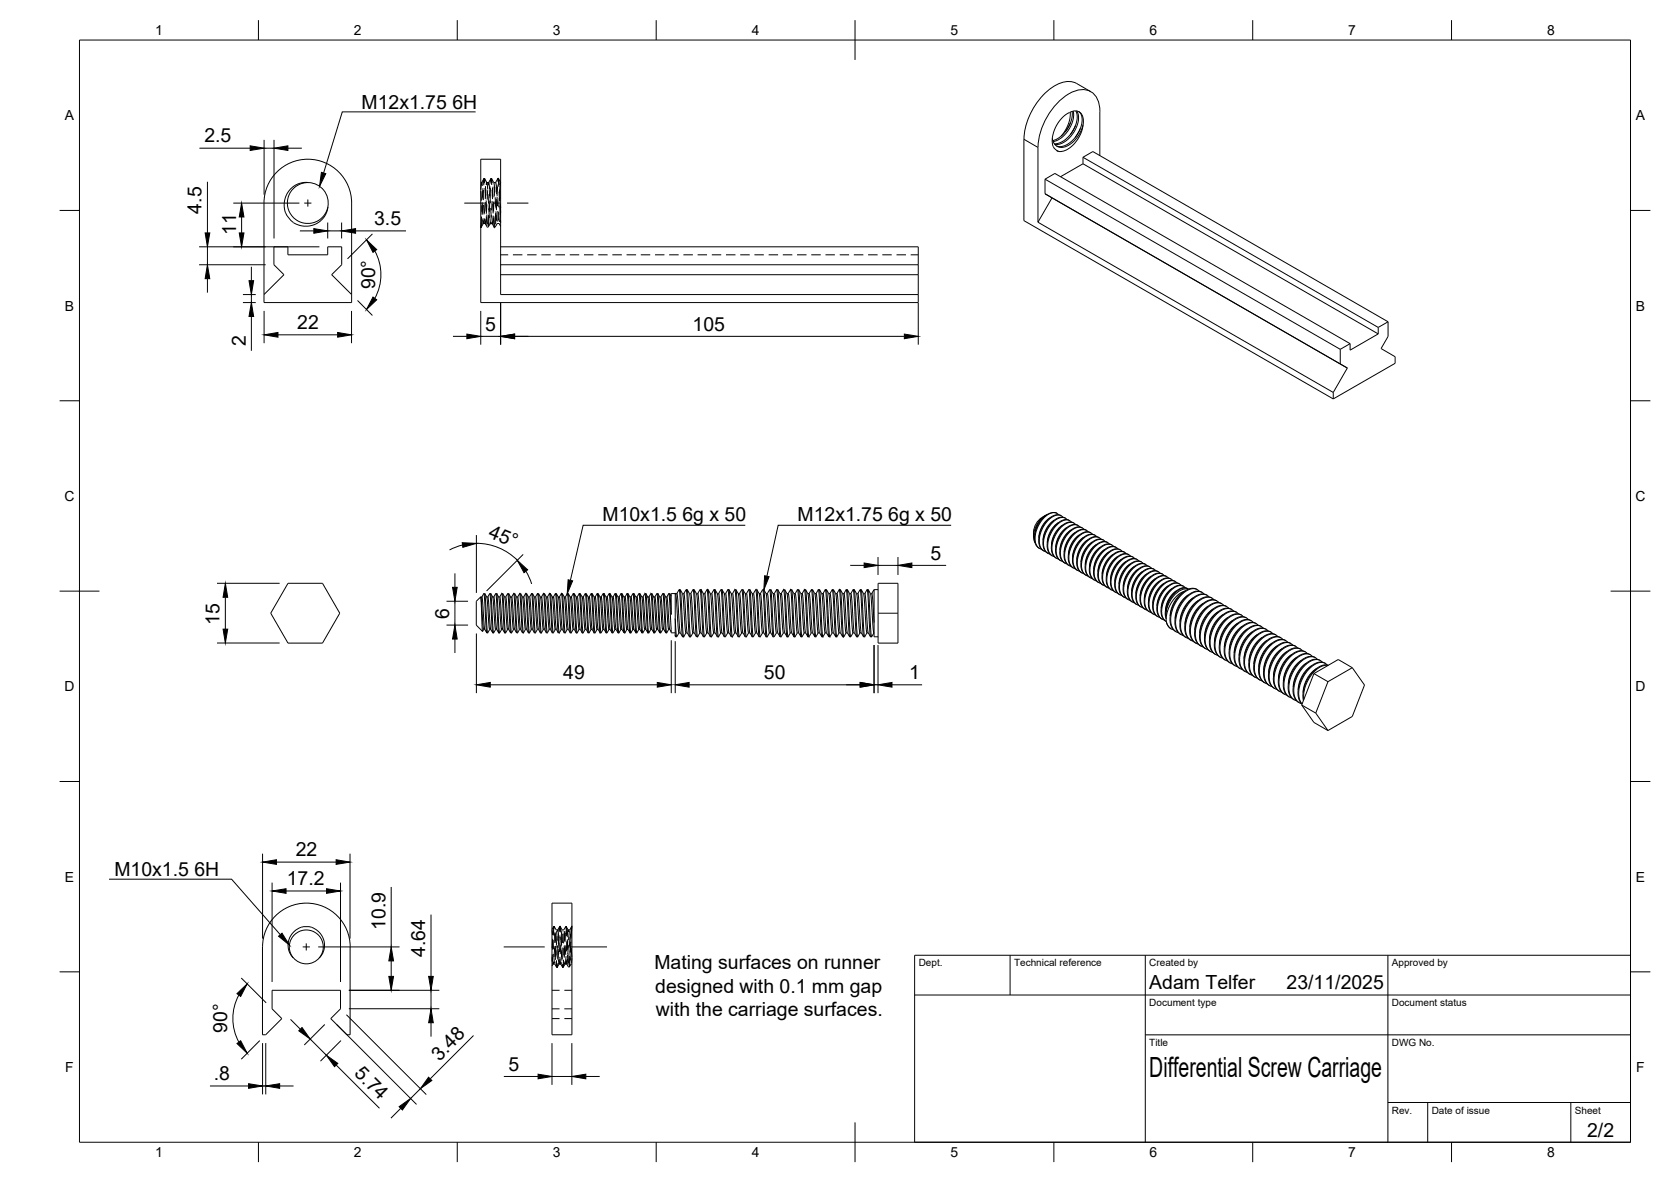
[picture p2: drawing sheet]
<svg xmlns="http://www.w3.org/2000/svg" width="420mm" height="297mm" viewBox="0 0 420 297" stroke-linecap="round" stroke-linejoin="round" font-family="sans-serif">
<!-- layer: Visible -->
<g fill="none" stroke="#000" stroke-width=".25">
<path d="M264.6 34.8l.4 1.3 .8 .7 1.2 .2 1.3-.3 1.3-.9 1.2-1.2 1.1-1.8 .4-1.5-.2 1.2-.6 1.6-1.8 2.4-1.2 1-1.1 .5-1.1 .1-.6-.2M264.8 36.8l.8 .9 .6 .3M269.1 28.2l-.1 1.5-.4 1.4-.9 2-.9 1.1M269.2 30.9l-1.3 2.2M269.6 28l-.1 1.8-1 2.5-1.8 2-1.1 .7-.9 .3M269.9 27.9l-.1 2.1-.6 1.7-.7 1.3-1.7 1.7-1 .6-1 .3M270.4 31.6l-1.3 2.2M270.5 27.9l.3 .9v1.4l-.3 1.2-.9 1.8-.8 1-1.5 1.3-.9 .4-1.3 .2M270.7 27.9l.4 1 .1 1.3-.4 1.4-.8 1.6-.9 1.2-1.2 1.1-1.3 .7-1.4 .1M271.3 28.1l.7 1 .1 1.5-.6 1.9-.8 1.6-1.2 1.4-1.2 .8-1.4 .5-1.3-.1M271.6 32.3l-1.3 2.2M272.3 39.5l74.2 42.8"/>
<path d="M272.3 39.5v1.7M272.3 39.5l2.5-1.4 74.2 42.8M272.4 31.3a2.54 2.54 0 0 0-2-3.4l-.9 .1-1.7 .9-1.2 1.2-.8 1.1-.7 1.5-.5 1.6v1.2l.2 1.3M274.3 23l-3.6-2a6.2 6.2 0 0 0-6.7 1.3 17.4 17.4 0 0 0-6.5 12.7v20.4l77.7 44.9M276.5 28.1v11M276.6 28.1a5.2 5.2 0 0 0-3.1-5.4 8.1 8.1 0 0 0-7.5 3.1 17.3 17.3 0 0 0-5 11.2v18.8M66.4 51a11 11 0 0 1 11-11 11 11 0 0 1 11 11M66.4 51v25h22v-25M71.8 53.4l.8 1.4 1.2 1.1M77.6 45.9a5.1 5.1 0 0 1 4.8 6M77.6 45.9h-1.5l-1.2 .3-1.4 .9-.6 .5a5.8 5.8 0 0 0-1.1 5.9M77.6 45.9l-1.7 .2-1.3 .6-1.1 1-.6 .9-.6 1.6v1.4l.4 1.5 .6 1.1 1 .9 1.2 .7 1.5 .3 1.7-.1 1.2-.5 1.4-1.1 .8-1.3 .3-1.1"/>
<path d="M82.4 52l-.2 1.3-.5 1-1.2 1.3-1.1 .7-1.5 .5h-1.4l-1.3-.2-1.4-.6M261 55.8l74.2 42.8M262.8 45l2.4-1.4 74.3 42.8M262.8 45l74.2 42.8M262.8 45v3.7M262.8 48.7l76 43.8M262.8 48.7l1.7 1-3.5 6.1M272.3 41.2l74.2 42.7M272.3 41.2l-5.6 3.2M66.4 74l5-5-2.5-2.5v-4.5h3.5v2h10v-2h3.5v4.5l-2.5 2.5 5 5M125.9 62h105v14h-110v-36h5v34h105M125.9 66.5h105"/>
<path d="M125.9 69h105M335.2 98.6v1.7M337 87.8v3.7l1.8 1M338.8 92.5l-3.6 6.1M339.5 86.4l-2.5 1.4M346.5 82.3v1.6M346.5 83.9l-7 4.1v-1.6M349 80.9l-2.5 1.4M349 80.9v3.6l-1.7 3.1 3.5 2v1.7l-15.6 9M262.7 129.6a5 5 0 0 0-2.8 5.2M263 129.5l-1.2 1-.9 1.3-.5 1.3-.2 1.4M263 129.5l-1.5 1.2-1.2 1.9-.4 2v1l.4 .8"/>
<path d="M263.3 129.3l-.6 .4-1.1 1.3-.9 1.6-.5 1.4-.1 1.6 .2 .9 .4 .8 .7 .6M264 130.1l-1.2 1-.8 1.1-.6 1.5-.2 1.4M265 130.8l-.9 .7-.9 1.2-.7 1.6-.2 1.4M265.8 129l.4 .4M265.8 129l-1.2-.2-1.1 .5-1.5 1.4-1.2 2-.5 1.8v1.8l.7 1.2 .9 .6M265.8 129a2.78 2.78 0 0 0-2.9 .6M266.1 131.4l-1 .7-1 1.4-.6 1.5-.2 1.4M266.9 129.6l-1.3-.2-1.3 .5-1.4 1.3-1.1 1.8-.5 1.6-.1 1.8 .4 1.3 .9 .8M267.2 132l-1 .7-1.1 1.5-.5 1.5-.2 1.3M267.3 130l-.7-.5-.5-.1-1.3 .4-1.4 1.1-1.3 1.9-.6 1.8-.2 1.9 .6 1.5 1.1 .7M267.8 130.2l-1.2-.2-1.5 .7-1.2 1.2-.9 1.5-.7 1.9-.1 1.5 .4 1.4 .9 .9M267.8 130.1l.1 .1"/>
<path d="M268.2 132.6l-1.2 1.1-.9 1.2-.5 1.4-.1 1.3M268.3 130.6l-.4-.4-.7-.2-1.4 .5-1.5 1.2-1.1 1.6-.7 2-.1 1.8 .5 1.4 1.1 .8M269 130.9l-1.1-.3-1.3 .4-1.4 1.3-1.1 1.6-.6 1.6-.2 1.9 .4 1.5 .9 .8M269.3 133.2l-1.3 1.1-.8 1.2-.4 1.1-.3 1.6M269.4 131.2l-1-.6-1.6 .5-1.3 1.1-1.1 1.6-.8 2.1-.1 1.9 .6 1.5 1 .6M270 131.5l-1.1-.3-1.4 .5-1.3 1.2-1.1 1.8-.6 1.5-.1 2 .4 1.3 .9 .8M270.4 133.8l-1.3 1.1-.9 1.3-.4 1.1-.2 1.5M270.4 131.8l-1-.5-.9 .1-.8 .4-1.6 1.5-.9 1.6-.6 1.7-.1 1.8 .7 1.5 .9 .6M271.1 132.1l-.6-.3h-.7l-1.4 .7-1.2 1.1-1.1 1.7-.5 1.6-.2 1.9 .4 1.3 .9 .8M271.4 134.4l-1.1 1-.8 1.1-.6 1.5-.3 1.4M271.5 132.4l-1-.5-.9 .1-.7 .3-1.6 1.5-1.1 1.7-.6 1.9v1.6l.5 1.3 .5 .6 .6 .2M272.2 132.7l-1.2-.3-1.6 .7-1.3 1.3-1 1.6-.6 2v1.5l.4 1.2 .9 .8"/>
<path d="M272.5 135l-1.2 1-.8 1.1-.6 1.5-.2 1.4M272.6 133l-1.1-.5-.7 .1-.9 .4-1.6 1.4-.9 1.6-.6 1.6-.1 2.1 .5 1.3 1.1 .7M273.2 133.3l-1.2-.3-1.4 .6-1.3 1.2-1.1 1.8-.6 2v1.5l.3 1.2 .9 .8M273.5 135.6l-1 .9-1 1.3-.5 1.4-.2 1.4M273.6 133.7l-1-.6-.7 .1-.9 .4-1.5 1.3-1.1 1.7-.6 1.6-.1 2.1 .6 1.4 1 .6M274.3 133.9l-1.1-.3-1.4 .5-1.4 1.3-1.1 1.9-.7 2v1.4l.4 1.3 .9 .8M274.6 136.2l-1 .8-1 1.4-.6 1.6-.2 1.3M274.7 134.2l-1-.5-.8 .1-.8 .3-1.4 1.2-1.2 1.9-.7 2.3v1.6l.5 1.2 1.1 .6M275.4 134.5l-1.1-.3-1.4 .6-1.2 1-1.3 1.9-.6 1.7-.1 1.7 .4 1.5 .9 .8M275.7 136.8l-1 .8-1.1 1.5-.6 1.5-.1 1.2M275.8 134.9l-1-.6-1.3 .3-1.6 1.1-1.4 2.1-.6 2.1v1.8l.6 1.2 1 .7M276.4 135.1l-1.1-.3-1.2 .5-1.4 1.1-1.2 1.7-.7 2.1-.1 1.5 .4 1.4 .9 .9"/>
<path d="M276.7 137.5l-1.3 1.1-.8 1.2-.5 1.4-.2 1.3M276.8 135.5l-.9-.6-1.5 .3-1.4 1.2-1.3 1.9-.7 2-.1 1.7 .2 .9 .4 .7 1 .6M277.5 135.7l-1.2-.2-1.2 .4-1.5 1.3-1 1.6-.6 1.6-.2 1.9 .4 1.5 .9 .8M277.8 138.1l-1.3 1.1-.8 1.2-.4 1.1-.3 1.6M277.9 136.1l-.5-.4-.6-.2-1.4 .4-1.6 1.4-1.1 1.6-.7 2-.1 1.7 .6 1.4 1.1 .8M278.5 136.3l-1.1-.2-1.4 .5-1.3 1.2-1.1 1.8-.6 1.5-.1 2 .4 1.2 .9 .9M278.8 138.7l-1.1 1-1 1.4-.4 1.1-.2 1.5M278.9 136.7l-.5-.4-.6-.1-1.3 .3-1.5 1.2-1.2 1.7-.6 1.8-.2 2 .5 1.4 1.1 .8M279.6 137l-1.2-.3-1.3 .5-1.4 1.3-1.1 1.7-.5 1.6-.2 1.9 .4 1.3 .9 .8M279.9 139.3l-1.2 1-.7 1.1-.7 1.4-.2 1.5M280 137.3l-.6-.4-.5-.1-1.4 .3-1.6 1.4-1.2 1.9-.5 1.5-.1 2 .6 1.4 1 .7M280.6 137.6l-1.1-.3-1.5 .6-1.2 1.2-1.1 1.7-.6 1.7-.1 1.8 .4 1.3 .9 .8"/>
<path d="M281 139.9l-1.2 1-.8 1.1-.6 1.5-.2 1.4M281.1 137.9l-1.1-.5-1.5 .4-1.4 1.2-1.3 2-.5 1.5-.2 2 .6 1.4 1.1 .7M281.7 138.2l-1.1-.3-1.2 .4-1.4 1.2-1.2 1.7-.6 1.9-.2 1.5 .4 1.4 .8 .9M282.1 138.5l-1-.5-1.6 .4-1.4 1.2-1.3 2-.6 2.1v1.5l.6 1.3 1 .7M282.8 138.8l-1.2-.3-1.2 .5-1.1 .9-1.3 1.8-.8 2.1-.1 1.6 .3 1.2 1 1M283.2 139.1l-1-.5h-.7l-.9 .4-1.4 1.2-1.2 1.9-.6 1.6-.1 2.1 .5 1.4 1.1 .6M283.8 139.4l-.9-.3-1.5 .5-1.1 .9-1.3 1.8-.6 1.7-.2 2 .4 1.5 .9 .8M284.2 139.7l-.9-.5-.8 .1-1 .4-1.4 1.3-1.1 1.7-.6 1.8-.1 1.7 .6 1.6 1.1 .6M72.4 146.6h8.7l4.3 7.5-4.3 7.5h-8.7l-4.3-7.5zM120.9 150l.4 8.7M120.9 150l-1.1 1.1v6l1.5 1.6M120.9 150l.7 8.2"/>
<path d="M120.9 150h.3M121.2 150l.7 8.1M121.6 158.2h.3M121.6 158.2l-.3 .5M121.7 149.2l-.5 .8M121.7 149.2l.7 9.8M121.7 149.2h.1M121.7 149.2h.2M121.7 149.2l-.1 .1M121.9 149.2l.7 9.8M121.9 158.2l.5 .8M121.9 149.2l.5 1 .6 7.4 .1 .5 .3 .1"/>
<path d="M122.4 159h.2M122.7 150l.7 8.1M123.1 149.2l.8 9.8M123.1 149.2l-.5 .8h-.2M123.1 158.2l-.5 .8M123.1 149.2h.3M123.4 149.2l.7 9.8M123.4 158.2l.5 .8M123.4 149.2l.6 1.2 .5 7.2 .1 .6h.3M123.9 159h.2M124.2 150l.7 8.1M124.6 149.2l.8 9.8"/>
<path d="M124.6 149.2l-.5 .8h-.2M124.6 158.2l-.5 .8M124.7 149.2h.2l.1 .5 .6 9.3 .5-.8M124.9 149.2l.5 .9 .6 7.5 .1 .6h.3M124.9 158.2l.5 .8M125.4 159h.2M125.7 150l.7 8.2M126.1 149.2l.8 9.8M126.1 149.2l-.5 .8h-.2M126.2 149.2h.2l.1 .7 .6 9.1 .5-.8M126.4 149.2l.6 1.2 .6 7.8M126.4 158.2l.5 .8"/>
<path d="M126.9 150h.2l.6-.8 .6 9.2 .1 .6h.2M126.9 159h.2M127.2 150l.6 7.8 .6 1.2M127.6 158.2h.3M127.7 149.2h.2M127.9 149.2l.7 9.8 .5-.8M127.9 149.2l.5 .9 .1 .5 .6 7.6M128.4 150h.3M128.7 150l.5-.8 .7 9.8M128.7 150l.7 8.1M129.1 158.2h.3M129.2 149.2h.2"/>
<path d="M129.4 149.2l.7 9.8 .5-.8M129.4 149.2l.6 1.2 .6 7.8M129.4 158.2l.5 .8M129.9 150h.3l.5-.8 .7 9.8M129.9 159h.2M130.2 150l.7 8.1M130.6 158.2h.3M130.7 149.2h.2M130.9 149.2l.7 9.8M130.9 149.2l.5 .9 .1 .5 .6 7.6M130.9 158.2l.5 .8M131.4 150h.3l.5-.8 .7 9.8"/>
<path d="M131.4 159h.2M131.7 150l.7 8.1M132.1 158.2h.3M132.1 158.2l-.5 .8M132.2 149.2h.2M132.4 149.2l.7 9.8M132.4 149.2l.6 1.3 .6 7.7M132.4 158.2l.5 .8M132.9 159h.2M133.2 150l.7 8.2M133.6 158.2h.3M133.6 158.2l-.5 .8"/>
<path d="M133.6 149.2l.8 9.8M133.6 149.2h.3M133.6 149.2l-.4 .8h-.3M133.9 149.2l.7 9.8M133.9 158.2l.5 .8M133.9 149.2l.6 1.3 .6 7.7M134.4 159h.2M134.7 150l.7 8.1M135.1 149.2l.8 9.8M135.1 149.2l-.5 .8h-.2M135.1 158.2h.3M135.1 158.2l-.5 .8"/>
<path d="M135.1 149.2h.3M135.4 149.2l.7 9.8 .5-.8M135.4 158.2l.5 .8M135.4 149.2l.6 1 .5 7.2 .1 .8h.3M135.9 150h.3M135.9 159h.2M136.2 150l.7 8.1M136.6 149.2l.8 9.8M136.6 149.2l-.5 .8M136.7 149.2h.2M136.9 149.2l.6 1.3 .6 7.7M136.9 149.2l.7 9.8 .5-.8"/>
<path d="M136.9 158.2l.5 .8M137.4 150h.2l.6-.8 .7 9.8M137.4 159h.2M137.7 150l.7 8.1M138.1 158.2h.3M138.2 149.2h.2l.1 .5 .6 9.3 .5-.8M138.4 149.2l.6 1.2 .6 7.8M138.4 158.2l.5 .8M138.9 150h.2l.6-.8 .7 9.8M138.9 159h.2M139.2 150l.6 7.8 .6 1.2M139.6 158.2h.3"/>
<path d="M139.7 149.2h.2M139.9 149.2l.7 9.8 .5-.8M139.9 149.2l.5 .9 .1 .5 .6 7.6M140.4 150h.3M140.4 159h.2M140.7 150l.5-.8 .7 9.8M140.7 150l.7 8.1M141.1 158.2h.3M141.2 149.2h.2M141.4 149.2l.8 9.8M141.4 149.2l.6 1.2 .6 7.8M141.4 158.2l.5 .8"/>
<path d="M141.9 150h.3l.5-.8 .7 9.8M141.9 159h.2M142.2 150l.7 8.1M142.6 158.2h.3M142.6 158.2l-.4 .8M142.7 149.2h.2M142.9 149.2l.7 9.8M142.9 149.2l.6 1.3 .6 7.7M142.9 158.2l.5 .8M143.4 159h.2M143.7 150l.7 8.1M144.1 158.2h.3"/>
<path d="M144.1 158.2l-.5 .8M144.1 149.2l.8 9.8M144.1 149.2l-.4 .8h-.3M144.2 149.2h.2M144.4 149.2l.7 9.8M144.4 149.2l.6 1.3 .6 7.7M144.4 158.2l.5 .8M144.9 159h.2M145.2 150l.7 8.2M145.6 158.2h.3M145.6 158.2l-.5 .8M145.6 149.2l.8 9.8"/>
<path d="M145.6 149.2l-.4 .8h-.3M145.7 149.2h.2M145.9 149.2l.7 9.8 .5-.8M145.9 149.2l.6 1.3 .6 7.7M145.9 158.2l.5 .8M146.4 159h.2M146.7 150l.7 8.1M147.1 149.2l.8 9.8M147.1 149.2l-.4 .8h-.3M147.1 158.2h.3M147.2 149.2h.2M147.4 149.2l.7 9.8 .5-.8"/>
<path d="M147.4 158.2l.5 .8M147.4 149.2l.6 1.2 .6 7.8M147.9 150h.3M147.9 159h.2M148.1 150l.6-.8 .7 9.8M148.2 150l.7 8.1M148.6 158.2h.3M148.7 149.2h.2M148.9 149.2l.7 9.8 .5-.8M148.9 158.2l.5 .8M148.9 149.2l.6 1.2 .6 7.8M149.4 150h.2l.6-.8 .7 9.8"/>
<path d="M149.4 159h.2M149.7 150l.6 7.8 .6 1.2M150.1 158.2h.3M150.2 149.2h.2M150.4 149.2l.7 9.8 .5-.8M150.4 149.2l.6 1.2 .6 7.8M150.9 150h.3M150.9 159h.2M151.2 150l.5-.8 .7 9.8M151.2 150l.6 7.7 .6 1.3M151.6 158.2h.3M151.7 149.2h.2"/>
<path d="M151.9 149.2l.8 9.8M151.9 149.2l.6 1.2 .6 7.8M152.4 150h.3M152.4 159h.2M152.7 150l.5-.8 .7 9.8M152.7 150l.7 8.2M153.1 158.2h.3M153.1 158.2l-.4 .8M153.2 149.2h.2M153.4 149.2l.8 9.8M153.4 149.2l.6 1.1 .6 7.9M153.4 158.2l.5 .8"/>
<path d="M153.9 159h.2M154.2 150l.7 8.1M154.6 158.2h.3M154.6 149.2l.8 9.8M154.6 149.2l-.4 .8h-.3M154.6 158.2l-.4 .8M154.7 149.2h.2M154.9 149.2l.7 9.8M154.9 149.2l.6 1.2 .6 7.8M154.9 158.2l.5 .8M155.4 150h.3M155.4 159h.2"/>
<path d="M155.7 150l.7 8.1M156.1 158.2h.3M156.1 158.2l-.5 .8M156.1 149.2l.8 9.8M156.1 149.2l-.4 .8M156.2 149.2h.2M156.4 149.2l.7 9.8M156.4 149.2l.5 .9 .1 .5 .6 7.6M156.4 158.2l.5 .8M156.9 159h.2M157.2 150l.7 8.2M157.6 158.2h.3"/>
<path d="M157.6 158.2l-.5 .8M157.6 149.2l.8 9.8M157.6 149.2l-.4 .8h-.3M157.7 149.2h.2M157.9 149.2l.7 9.8 .5-.8M157.9 149.2l.6 1.1 .6 7.9M157.9 158.2l.5 .8M158.4 159h.2M158.7 150l.7 8.1M159.1 149.2l.8 9.8M159.1 149.2l-.4 .8h-.3M159.1 158.2h.3"/>
<path d="M159.2 149.2h.2M159.4 149.2l.7 9.8 .5-.8M159.4 158.2l.5 .8M159.4 149.2l.6 1.2 .6 7.8M159.9 150h.3M159.9 159h.2M160.1 150l.6-.8 .7 9.8M160.2 150l.6 7.6 .1 .5 .5 .9M160.6 158.2h.3M160.7 149.2h.2l.1 .6 .6 9.2 .5-.8M160.9 149.2l.6 1.2 .6 7.8M161.4 150h.2l.6-.8 .6 9.1 .1 .7h.2"/>
<path d="M161.4 159h.2M161.7 150l.6 7.8 .6 1.2M162.1 158.2h.3M162.2 149.2h.2M162.4 149.2l.8 9.8M162.4 149.2l.6 1.2 .6 7.8M162.9 150h.3M163.2 150l.5-.8 .6 9.3 .1 .5h.2M163.2 150l.6 7.8 .6 1.2M163.6 158.2h.3M163.6 158.2l-.4 .8M163.7 149.2h.2"/>
<path d="M163.9 149.2l.8 9.8M163.9 149.2l.6 1.2 .6 7.8M164.4 150h.3l.1 .6 .5 7.4 .6 1M165.1 158.2h.3M165.1 149.2l.8 9.8M165.1 149.2l-.4 .8M165.1 158.2l-.4 .8M165.2 149.2h.2M165.4 149.2l.8 9.8M165.4 149.2l.6 1.4 .6 7.6M165.9 150h.3M165.9 159h.2"/>
<path d="M166.2 150l.7 8.1M166.6 158.2h.3M166.6 149.2l.8 9.8M166.6 149.2l-.4 .8M166.6 158.2l-.4 .8M166.7 149.2h.2M166.9 149.2l.8 9.8M166.9 149.2l.6 1.1 .6 7.9M166.9 158.2l.5 .8M167.4 159h.2M167.7 150l.7 8.1M168.1 158.2h.3"/>
<path d="M168.1 158.2l-.4 .8M168.1 149.2l.7 9.8h1M168.1 149.2l-.4 .8h-.3M168.2 149.2h.2M168.4 149.2l.4 5.2v-5.2h1M168.4 158.2l.4 .6M168.4 149.2l.4 .6M169.8 155.4v-6.4l.3 1.3 .6 8.7M169.8 155.4l.3 4.6 .6-1M169.8 159.5l.1 .5zM169.8 155.4v4.1M169.9 149.2h.3l.2 .8 .6 9"/>
<path d="M170.2 149.2l.6-1 .7 11 .1 .8h.3M170.7 159h.3l.6 1M170.8 148.2h.3l.1 .8 .7 11 .6-1M171 148.2l.6 1h.3M171.6 149.2l.9 9.8M171.9 149.2l.9 9.8M171.9 149.2l.7-1 .6 11.1 .2 .7h.3M172.5 159h.3l.6 1M172.5 148.2h.3l.1 .8 .7 11 .6-1M172.8 148.2l.6 1h.3M173.4 149.2l.8 9.8M173.7 149.2l.6-1 .7 10.9 .1 .9h.3"/>
<path d="M173.7 149.2l.8 9.8M174.2 159h.4l.5 1M174.3 148.2h.3l.1 .9 .7 10.9 .6-1M174.5 148.2l.6 1h.4M175.1 149.2l.9 9.8M175.4 149.2l.6-1 .7 11 .2 .8h.2M175.5 149.2l.8 9.8M176 159h.3l.6 1M176 148.2h.3l.1 .7 .7 11.1 .6-1M176.3 148.2l.6 1h.3M176.9 149.2l.8 9.8M177.2 149.2l.9 9.8"/>
<path d="M177.2 149.2l.6-1 .7 11.1 .1 .7h.3M177.7 159h.4l.5 1M177.8 148.2h.3l.1 .8 .7 11 .6-1M178.1 148.2l.5 1h.3M178.6 149.2l.9 9.8M178.9 149.2l.9 9.8M178.9 149.2l.6-1 .7 10.9 .1 .8 .4 .1M179.5 159h.3l.6 1M179.5 148.2h.3M180.4 149.2h.3l.1 .4 .7 9.4M180.4 149.2l-.6-1 .8 11.8 .7-1M180.4 149.2l.8 9.8"/>
<path d="M180.7 149.2l.6-1 .7 11 .1 .8h.3M181.2 159h.4l.5 1M181.3 148.2h.3l.1 .7 .7 11.1 .6-1M181.5 148.2l.6 1M182.1 149.2h.4l.1 .5 .7 9.3M182.1 149.2l.9 9.8M182.4 149.2l.6-1 .7 11 .2 .8h.2M183 159h.3l.6 1M183 148.2h.3l.1 .8 .7 11 .6-1M183.3 148.2l.6 1h.3M183.9 149.2l.8 9.8M184.2 149.2l.8 9.8"/>
<path d="M184.2 149.2l.6-1 .7 11.1 .1 .7h.3M184.7 159h.4M184.8 148.2h.3l.1 .9 .7 10.9 .6-1M185 148.2l.6 1h.3M185 159l.6 1M185.6 149.2l.9 9.8M185.9 149.2l.6-1 .7 10.9 .2 .9h.2M185.9 149.2l.9 9.8M186.5 159h.3l.6 1M186.5 148.2h.3l.1 .7 .7 11.1 .6-1M186.8 148.2l.6 1h.3M187.4 149.2l.8 9.8"/>
<path d="M187.7 149.2l.6-1 .7 11 .1 .8h.3M187.7 149.2l.9 9.8M188.2 159h.4l.5 1M188.3 148.2h.3l.1 .8 .7 11 .6-1M188.6 148.2l.5 1h.3M189.1 149.2l.9 9.8M189.4 149.2l.9 9.8M189.4 149.2l.6-1 .8 11.1 .1 .7h.3M190 159h.3l.6 1M190 148.2h.3l.1 .9 .8 10.9 .5-1M190.3 148.2l.6 1M190.9 149.2h.3l.2 .8 .6 9"/>
<path d="M190.9 149.2l.8 9.8M191.2 149.2l.6-1 .7 10.9 .1 .8 .3 .1M191.7 159h.4l.5 1M191.8 148.2h.2M192.6 149.2h.4l.1 .6 .7 9.2M192.6 149.2l-.6-1 .9 11.8 .6-1M192.6 149.2l.9 9.8M192.9 149.2l.6-1 .9 11.8-.6-1h-.3M193.5 148.2h.3l.1 .3 .7 11.5 .6-1M193.8 148.2l.6 1h.3M194.4 149.2l.8 9.8M194.7 149.2l.8 9.8"/>
<path d="M194.7 149.2l.6-1 .7 11.1 .1 .7h.3M195.2 159h.4l.5 1M195.3 148.2h.3l.1 .8 .7 11 .6-1M195.6 148.2l.5 1h.3M196.1 149.2l.9 9.8M196.4 149.2l.6-1 .7 10.9 .2 .9h.3M196.4 149.2l.9 9.8M197 159h.3l.6 1M197 148.2h.3l.1 .9 .7 10.9 .6-1M197.3 148.2l.6 1M197.9 149.2h.3M197.9 149.2l.8 9.8"/>
<path d="M198.2 149.2l.6-1 .7 11.2 .1 .6h.3M198.2 149.2l.9 9.8M198.7 159h.4l.5 1M198.8 148.2h.2M199 148.2l.9 11.8 .6-1M199.1 148.2l.5 1M199.6 149.2l.9 9.8M199.6 149.2h.3M199.9 149.2l.9 9.8M199.9 149.2l.6-1 .8 11.1 .1 .7h.3M200.5 159h.3l.6 1M200.5 148.2h.3l.1 .8 .7 11 .6-1"/>
<path d="M200.8 148.2l.6 1h.3M201.4 149.2l.8 9.8M201.7 149.2l.8 9.8M201.7 149.2l.6-1 .7 10.9 .1 .9h.3M202.2 159h.4l.5 1M202.3 148.2h.3l.1 .9 .7 10.9 .6-1M202.5 148.2l.6 1M203.1 149.2h.4l.1 .4 .7 9.4M203.1 149.2l.9 9.8M203.4 149.2l.6-1 .7 10.9 .2 .9h.2M204 159h.3l.6 1M204 148.2h.3l.1 .7 .7 11.1 .6-1"/>
<path d="M204.3 148.2l.6 1M204.9 149.2h.3l.1 .5 .8 9.3M204.9 149.2l.8 9.8M205.2 149.2l.6-1 .9 11.8-.6-1h-.4M205.8 148.2h.3l.1 .6 .7 11.2 .6-1M206.1 148.2l.5 1h.3M206.6 149.2l.9 9.8M206.9 149.2l.9 9.8M206.9 149.2l.6-1 .8 11.1 .1 .7h.3M207.5 159h.3l.6 1M207.5 148.2h.3l.1 .9 .8 10.9 .6-1M207.8 148.2l.6 1h.3"/>
<path d="M208.4 149.2l.8 9.8M208.7 149.2l.6-1 .7 10.9 .1 .9h.3M208.7 149.2l.8 9.8M209.2 159h.4l.5 1M209.3 148.2h.2l.2 .7 .7 11.1 .6-1M209.5 148.2l.6 1h.4M210.1 149.2l.9 9.8M210.4 149.2l.6-1 .9 11.8-.6-1h-.3M210.5 149.2l.8 9.8M211 148.2h.3l.1 .8 .8 11 .5-1M211.3 148.2l.6 1h.3M211.9 149.2l.8 9.8"/>
<path d="M212.2 149.2l.8 9.8M212.2 149.2l.6-1 .7 11.1 .1 .7h.3M212.7 159h.4l.5 1M212.8 148.2l.3 .1 .1 .8 .7 10.9 .6-1M213.1 148.2l.5 1M213.6 149.2h.4l.1 .6 .7 9.2M213.6 149.2l.9 9.8M213.9 149.2l.6-1 .7 10.9 .2 .9h.3M214.5 159h.3l.6 1M214.5 148.2h.3l.1 .7 .7 11.1 .6-1M214.8 148.2l.6 1M215.4 149.2h.3l.2 .6 .7 9.2"/>
<path d="M215.4 149.2l.8 9.8M215.7 149.2l.6-1 .7 11 .1 .8h.3M216.2 159h.4l.5 1M216.3 148.2h.2M217.1 149.2l.9 9.8M217.4 149.2h-.3l-.6-1 .9 11.8 .6-1M217.4 149.2l.9 9.8M217.4 149.2l.6-1 .9 11.8-.6-1h-.3M218 148.2h.3l.1 .8 .7 11 .7-1M218.3 148.2l.6 1h.3M218.9 149.2l.8 9.8M219.2 149.2l.6 7.3"/>
<path d="M219.7 159h.1M219.8 148.2v11.8h1M219.8 148.2l-.6 1M219.8 148.2h1M220.8 146.6h5v15h-5zM220.8 154.1h5M277.2 146.9l.1 .1M282 140.5l-1 .9-1 1.3-.5 1.4-.2 1.4M283.1 141.1l-1 .8-1 1.4-.6 1.6-.2 1.2M284.2 141.7l-1.1 .9-1 1.4-.5 1.4-.2 1.3M284.6 151.2l.2 .1M284.9 140l-1.1-.3-1.3 .5-1.3 1.1-1.2 1.8-.6 1.6-.2 2.1 .5 1.4 .8 .7"/>
<path d="M285.2 142.4l-1.3 1.1-.8 1.2-.5 1.5-.2 1.1M285.3 140.4l-.4-.4-.7-.2-1.5 .4-1.5 1.3-1.1 1.7-.6 1.9-.1 1.7 .2 1 .4 .6 1 .6M286 140.6l-1.1-.3-1.4 .5-1.4 1.3-1.1 1.6-.5 1.6-.2 1.9 .3 1.4 1 .9M286.3 143l-1.3 1.1-.8 1.2-.5 1.1-.2 1.6M286.4 141l-1.1-.6-1.2 .3-1.4 1-1.4 1.9-.8 2.1v1.9l.6 1.5 1 .6M287 141.2l-.5-.2h-.8l-1.3 .6-1.3 1.2-1.1 1.7-.5 1.4-.2 2.1 .5 1.3 .8 .8M287.3 143.6l-1.1 1-.8 1.1-.6 1.3-.2 1.6M287.4 141.6l-1-.6-.9 .2-.8 .4-1.5 1.3-1 1.8-.6 1.7-.1 1.8 .6 1.5 1 .6M288.1 141.8l-1.2-.2-1.5 .6-1.2 1.2-1.1 1.7-.5 1.4-.2 2.1 .4 1.2 .9 .9M288.4 144.2l-1.2 1-.8 1.1-.6 1.4-.2 1.5M288.5 142.2l-1-.5-1.5 .3-1.8 1.6-1 1.7-.6 1.7v1.9l.5 1.2 1.1 .8M289.1 142.5l-1.1-.3-1.1 .3-1.4 1.1-1.2 1.9-.6 1.4-.3 1.9 .3 1.4 .9 1"/>
<path d="M289.5 144.8l-1.2 1-.8 1.1-.6 1.4-.2 1.5M289.5 142.8l-.9-.5h-.8l-.9 .4-1.5 1.4-1.1 1.7-.5 1.6-.1 2.1 .5 1.3 1 .7M290.2 143.1l-1.2-.3-1.5 .6-1.2 1.2-1.1 1.8-.6 2-.1 1.5 .4 1.2 .9 .8M290.5 145.4l-1 .8-1 1.4-.5 1.4-.3 1.4M290.6 143.4l-.5-.4-.7-.1-1.4 .4-1.6 1.4-1 1.7-.7 2.2v1.6l.6 1.2 1 .7M291.3 143.7l-1.1-.3-1.4 .5-1.4 1.3-1.2 1.8-.6 2v1.5l.4 1.3 .9 .7M291.6 146l-1.1 .9-.9 1.3-.6 1.6-.2 1.2M291.7 144l-1.1-.5-1.5 .4-1.4 1.2-1.3 1.9-.5 1.6-.2 1.9 .6 1.5 1.1 .7M292.3 144.3l-1-.3-1.5 .5-1.3 1.2-1.1 1.7-.6 1.8-.2 1.7 .5 1.5 .9 .7M292.7 146.6l-1 .8-1.1 1.5-.6 1.4-.1 1.3M292.7 144.6l-1.1-.5-1.4 .4-1.4 1.1-1.2 1.9-.7 1.9-.1 1.7 .6 1.6 1 .6M293.3 156.3l.5 1.2 .7 .6"/>
<path d="M293.4 144.9l-1.2-.3-1.2 .5-1.4 1.2-1.1 1.6-.7 2-.1 1.5 .4 1.4 .9 .9M293.7 147.2l-1.2 1-.9 1.4-.5 1.4-.2 1.2M293.8 145.3l-1.1-.6-1.5 .4-1.5 1.3-1.1 1.7-.6 1.9-.1 1.7 .2 1 .4 .6 1 .7M294.4 145.5l-1.1-.3-1.3 .5-1.4 1.2-1.1 1.8-.6 1.5-.1 1.8 .4 1.6 .9 .8M294.8 147.9l-1.3 1.1-.8 1.2-.5 1.1-.2 1.6M294.9 145.9l-1.1-.6-1.3 .3-1.5 1.2-1.2 1.8-.8 2-.1 1.7 .7 1.7 1 .5M295.3 149.1l1.2-.9 .9-.4h.9l.5 .2a4.4 4.4 0 0 0-4.2 2.4l-1 1.9-.3 1.2-.1 1.2v-1.4l.4-1.4 .8-1.5zM295.5 146.1l-.7-.3-.6 .1-1.4 .6-1.1 1.1-1.2 1.8-.5 1.4-.2 2.1 .4 1.2 .9 .9M295.8 148.5l-1.1 .9-1 1.5-.4 1.1-.2 1.5M295.9 146.5l-1-.6-1.5 .4-1.7 1.5-1.1 1.7-.5 1.8-.1 1.8 .5 1.3 .5 .5 .6 .3M296.6 146.7l-1.2-.2-1.3 .5-1.4 1.3-1.1 1.7-.6 1.6-.1 1.9 .4 1.2 .9 .9M297 147.1l-1-.6-1.5 .4-1.8 1.5-1 1.8-.5 1.5-.1 2 .5 1.4 1.1 .7"/>
<path d="M297.6 148.8l-1.4 1.2-1 1.4-.7 1.7-.3 1.7M297.6 147.3l-1-.2-1.5 .5-1.4 1.3-.9 1.5-.7 1.8-.2 1.6 .4 1.4 .8 .9 .1 .1-.8-1.1-.3-1.5 .3-1.8 .7-1.8 1.6-1.8 1.3-.9 1.1-.1 .9 .5M297.9 148.5l-1 .5-1.4 1.2-1 1.3-.9 2.1-.4 1.9 .1 1.1 .8 1.2 1 .5M298.7 148l-1-.3-1.2 .3-1 .7-1.1 1.3-.9 1.6-.4 1.7-.1 1.4 .2 .9M298.8 149.5l-1.2 .9-1.1 1.5-.8 2.1-.2 1.5M300.1 150.2l-1.1 .9-1.3 1.7-.8 2-.2 1.4M301 148.2l-.8-.4-.7 .1-1.7 .7-1.6 1.6-1.2 2-.7 2.1-.1 2 .5 1.5 1 1M301.3 150.9l-1.3 1.1-1 1.4-.8 1.8-.3 1.7M301.5 148.6l-.7-.6-.7-.1-1.8 .6-1.7 1.5-1.4 2.1-.7 2.3-.1 2 .5 1.5 .6 .7 .8 .4M302.3 148.9l-1.3-.4-1.6 .6-1.5 1.2-1.4 2.1-.8 2.1-.3 2.2 .5 1.8 1.1 1M302.6 151.6l-1.3 1-1.2 1.6-.7 1.8-.2 1.6M302.7 149.3l-1.2-.7-1.6 .4-1.9 1.5-1.5 2.2-.7 2-.2 2.2 .6 1.8 .7 .8 .7 .2"/>
<path d="M303.5 149.6l-.8-.3h-.6l-1.6 .6-1.5 1.3-1.4 2.1-.8 2.3-.1 1.9 .4 1.6 1.1 1.1M303.8 152.3l-1.2 1-1.2 1.6-.8 1.9-.2 1.6M304 150l-.6-.5-.8-.2-1 .2-.8 .4-1.7 1.5-1.5 2.3-.6 2-.2 1.1 .1 1.5 .8 1.5 1.1 .6M304.8 150.3l-.9-.3h-.7l-1.6 .7-1.6 1.5-1.3 2.1-.6 1.9-.2 2.2 .5 1.5 1.1 1M305 153l-1.4 1.2-1 1.6-.7 1.6-.2 1.7M305.2 150.7l-.7-.5-.7-.1-1.6 .4-1.7 1.4-1.5 2.2-.8 2.6-.1 2.1 .8 1.6 1.1 .7M306 151l-1.3-.3-1.5 .5-1.6 1.3-1.4 2-.9 2.3-.2 1.9 .4 1.7 .5 .7 .7 .5M306.3 153.8l-1.4 1.1-1 1.4-.8 1.9-.2 1.6M306.5 151.4l-.7-.5-.7-.1-1.1 .2-.7 .3-1.6 1.4-1.5 2.3-.8 2.2-.1 2 .6 1.7 .7 .7 .7 .3M307.2 151.7l-1.3-.3-1.4 .4-1.9 1.6-1.2 1.8-.8 2.2-.2 2.2 .5 1.7 .9 .9M307.5 154.5l-1.3 1-.9 1.3-.9 1.8-.3 1.9M307.7 152.1l-1.1-.6-.9 .1-.9 .3-1.8 1.4-1.5 2.3-.8 2.1-.1 2.1 .5 1.8 .7 .6 .7 .4"/>
<path d="M308.5 152.4l-.7-.2-.7-.1-1.7 .7-1.4 1.2-1.5 2.3-.7 2.2-.2 2.1 .6 1.5 1 1M308.7 155.2l-1.1 .9-1.3 1.7-.7 1.7-.2 1.7M308.9 152.9l-.5-.5-.8-.2-1.8 .5-1.8 1.6-1.3 2.1-.8 2.3-.1 1.9 .5 1.5 .6 .8 .8 .4M309.7 153.1l-1.3-.3-1.4 .5-1.6 1.3-1.4 1.9-.9 2.3-.2 2.2 .4 1.8 1.1 1M310 155.9l-1.1 .9-1.2 1.5-.8 2-.3 1.6M310.2 153.6l-.5-.5-.9-.2-1.5 .4-1.8 1.5-1.5 2.2-.9 2.5v2l.3 1.1 .4 .7 1.2 .7M310.7 153.8l-.7-.3-.7 .1-1.9 1-1.4 1.4-1.2 2.1-.6 1.8-.1 2.2 .6 1.5 .9 .9M310.8 153.8l.1 .1M311.2 156.6l-1.2 1-1.2 1.6-.7 1.9-.3 1.5M311.4 154.3l-.5-.4-.7-.3-.9 .1-1 .4-1.8 1.6-1.4 2.3-.7 1.9-.1 1.1 .1 1.6 .8 1.5 1 .6M312.2 154.6l-.6-.3h-1l-1.6 .7-1.4 1.3-1.4 2.2-.7 2-.1 2.2 .4 1.5 1.1 1M312.4 157.3l-1.1 .9-1.3 1.8-.7 1.7-.2 1.7"/>
<path d="M312.7 155l-.7-.5-.7-.2-1.5 .4-2 1.6-1.3 2.1-.9 2.4-.1 2 .5 1.5 .5 .6 1 .5M313.4 155.3l-.6-.3h-.8l-1.7 .6-1.8 1.7-1.1 1.9-.7 2.1-.1 2.2 .5 1.4 1 1M313.7 158l-1.3 1.1-1.1 1.6-.8 1.8-.2 1.6M313.9 155.7l-.5-.5-.7-.1-1 .1-.9 .4-1.7 1.4-1.5 2.3-.7 2.2-.1 2.1 .3 1.2 .4 .6 1.2 .7M314.6 156l-1.3-.3-1.3 .4-1.7 1.3-1.5 2.2-.8 2-.2 2.2 .5 1.8 1.1 1M314.9 158.8l-1.2 1-1.1 1.4-.7 1.7-.3 1.9M315.1 156.4l-.4-.4-.8-.2-1.6 .4-2 1.5-1.4 2.1-.8 2.6-.1 1.9 .7 1.7 .5 .5 .7 .3M315.7 156.6l-.7-.2h-.7l-1.5 .7-1.7 1.6-1.2 1.9-.7 2-.1 2.3 .5 1.6 1 .8M315.7 156.6l.2 .1M316.2 159.5l-1.5 1.2-.9 1.4-.7 1.6-.3 1.8M316.4 157.1l-.7-.5-.7-.1-1.6 .4-1.6 1.3-1.7 2.5-.7 2.1-.2 2.1 .7 1.8 .5 .5 .8 .4M317.1 157.4l-.7-.3h-.8l-1.8 .9-1.5 1.5-1.2 1.9-.7 2.3-.1 2 .5 1.4 1 .9"/>
<path d="M317.6 157.8l-.5-.4-.7-.2-1 .1-.8 .3-1.8 1.5-1.4 2.2-.8 2.3-.1 2.2 .4 1.2 .3 .5 1.2 .8M318.4 158.1l-1.3-.3-1.8 .7-1.7 1.6-1.1 1.7-.8 2.4-.2 1.8 .5 1.6 1.1 1.2M318.8 158.5l-.3-.3-.9-.3-.9 .1-.9 .4-1.8 1.5-1.4 2.2-.8 2.1-.1 2 .2 1.1 .5 .8 .5 .6 .7 .3M319.6 158.9l-1.4-.4-1.6 .6-1.5 1.4-1.5 2.2-.7 2.3-.1 1.9 .5 1.6 1 1M320.1 159.3l-1.2-.7-1.6 .3-1.9 1.6-1.5 2.2-.8 2.4-.1 2.1 .4 1.2 .4 .6 1.1 .7M320.8 159.6l-1.2-.4-1.7 .6-1.8 1.7-1.3 2.1-.6 1.9-.2 2.3 .6 1.5 1 .9M321.3 160l-.6-.5-.6-.2-1 .2-.9 .3-1.9 1.7-1.3 2-.7 2.4-.1 1.9 .5 1.6 .8 .7 .6 .3M169.9 160h.3M194.4 160h.2M206.7 160h.2M211.9 160h.3M218.9 160h.3"/>
<path d="M301.8 162.2l.1 .1M317.4 160.2l-1.3 1.1-1 1.3-.8 1.9-.3 1.7M318.6 160.9l-1.2 1-1.2 1.6-.7 1.8-.2 1.6M319.9 161.6l-1.2 .9-1.1 1.5-.8 1.9-.3 1.7M321.1 162.3l-1.3 1-1.1 1.6-.7 1.8-.2 1.6M322.1 160.3l-1.3-.4-1.7 .7-1.5 1.3-1.4 2-.8 2.3-.2 2 .6 1.8 1 .9M322.3 163l-1.1 1-1.1 1.4-.8 1.9-.3 1.7M322.6 160.7l-.6-.5-.7-.2-1.2 .2-.9 .5-1.7 1.7-1.3 2-.7 2.1v2.5l.8 1.5 1.1 .6M323.3 161l-1.4-.3-1.5 .5-1.8 1.6-1.3 2.1-.7 2-.1 2.3 .6 1.6 .9 .8M323.6 163.8l-1.1 .8-1.3 1.8-.7 1.7-.3 1.7M323.8 161.4l-.4-.4-.8-.2-.9 .1-1 .4-1.8 1.5-1.3 2-.8 2.3-.1 2 .1 .9 .5 .9 .5 .6 .8 .3M324.5 161.7l-.6-.3h-.8l-1.8 .8-1.6 1.6-1.2 1.9-.7 2.1-.1 2 .5 1.6 1.1 .9"/>
<path d="M324.8 164.5l-1.3 1.1-1 1.3-.8 1.8-.2 1.8M325 162.1l-.7-.5-.6-.1-1.6 .4-1.9 1.5-1.4 2.1-.8 2.4-.1 2.1 .4 1.3 .4 .6 1.1 .7M325.3 175.8l.2 .1M325.8 162.4l-1.3-.3-1.8 .7-1.2 1-1.5 2.1-.9 2.4-.1 2.2 .4 1.5 1.1 1M326.1 165.2l-1.3 1-1.1 1.6-.8 1.8-.2 1.6M326.3 162.8l-.5-.4-.8-.2h-.7l-1 .4-1.9 1.6-1.4 2.2-.8 2.4v1.8l.5 1.7 .7 .6 .7 .4M327 163.1l-.7-.3h-.7l-1.6 .6-1.6 1.5-1.3 2.1-.8 2.3-.1 2 .5 1.5 1 .9M327.3 165.9l-1.2 .9-1.1 1.6-.8 1.7-.3 1.8M327.3 177.2l3.1 4.4 3.5 2M327.3 177.2l3.5 2M327.5 163.5l-.5-.4-.7-.2-1.1 .2-1 .4-2 1.9-1 1.8-.7 2.1v2.5l.7 1.5 1.1 .7M328.3 163.8l-1.3-.3-1.6 .6-1.8 1.6-1.4 2.2-.6 1.8-.2 2.2 .5 1.5 1.1 1.1"/>
<path d="M328.5 166.6l-1.4 1.2-1 1.4-.7 1.8-.2 1.6M328.7 164.2l-.6-.4-.7-.2-1.6 .4-1.8 1.4-1.5 2.3-.8 2.5-.1 1.8 .6 1.7 .5 .6 .9 .4M329.5 164.6l-1.3-.4-1.5 .5-1.5 1.3-1.4 1.9-.9 2.2-.2 2.4 .5 1.8 1 .9M329.8 167.3l-1.4 1.1-1 1.4-.8 2-.2 1.5M330 165l-.6-.5-.7-.2-.7 .1-1 .4-1.4 1-1.8 2.4-.8 2.6-.1 2.1 .2 .9 .5 .9 1.2 .7M330.4 169.3l-3.1 7.9M330.4 169.3l3.5 2M330.8 165.3l-1.3-.4-1.6 .6-1.5 1.2-1.4 2.1-.9 2.1-.2 2.2 .5 1.8 .9 .9M330.8 179.2l3.1 4.4M331 168l-1.2 1-1.3 1.8-.6 1.6-.2 1.6M331.2 165.7l-.6-.5-.5-.2-.8 .1-1 .3-1.8 1.5-1.5 2.3-.8 2.1-.1 2.4 .7 1.7 1.2 .7M332 166l-.9-.3h-.6l-1.8 .8-1.6 1.5-1.2 2-.7 2.2v2l.5 1.5 1 .9"/>
<path d="M332.5 166.4l-.7-.5-.8-.2-1.5 .5-1.9 1.6-1.3 1.9-.8 2.2-.2 2.3 .5 1.6 .7 .7 .8 .3M333.2 166.7l-1.3-.3-1.6 .5-1.6 1.4-1.2 1.7-.9 2.2-.2 1.6 .2 1.8 .8 1.3M333.7 167.1l-.6-.4-.7-.2-1.5 .3-1.6 1.2-1.4 1.7-.9 2-.4 2 .1 1.9 .7 1.3M333.9 171.3l-3.1 7.9M333.9 167.2h-.9l-.9 .3-.9 .6-1.5 1.6-1 1.6-.6 1.6-.3 1.5 .1 1.4M334 167.2l-.9-.1-1.2 .3-1.4 1.1-1 1.1-1 1.5-.6 1.8-.3 1.9 .1 1.3M340 167.8l-3.5-2.1-6.1 3.6M340 167.8l3.1 4.4-3.1 7.9-6.1 3.5M340 167.8l-6.1 3.5M66 238v22h.8l4.1-4-2.5-2.5v-4.6h17.2v4.6l-2.4 2.5 4 4h.8v-22M66 238a11 11 0 0 1 11-11 11 11 0 0 1 11.1 11M78.3 233l1.1 .6 .9 .7 .9 1.2 .3 1 .1 1.2-.2 1-.4 1.1-.8 1"/>
<path d="M78.4 233a4.6 4.6 0 0 0-5.4 2.3l-.5 1.2v1.5l.3 1.4 1 1.4M138.8 227h5v33h-5zM73.8 240.8l-.5-.8-.5-1.3v-1.2l.3-1.2 .5-.9 .7-.8 1.2-.6 1.1-.3 1.2 .1 1.1 .4 1.2 .8 .7 1.1 .4 1.1 .1 1.3-.4 1.2-.7 1.1M80.3 240.7a4.3 4.3 0 0 1-6.5 0"/>
</g>
<!-- layer: Hidden -->
<g fill="none" stroke="#000" stroke-width=".25">
<path d="M120.9 57.1h.1M120.9 45.9h.2M120.9 48l.2 2.4M121.1 54.4l-.2 2.7 .3-2.2M121.1 51.6l.2 2.4M121.3 50.9l-.2 2.3M121.3 46.7l-.2-.8-.2 1.8M121.4 47.9l.1 2.4M121.4 51.3l-.1 2.4M121.4 47.3l-.1 2.4M121.6 47.7l-.2 2.4M121.6 51.5l.1 2.4"/>
<path d="M121.7 44.9l-.6 1M121.7 44.9h.1M121.7 54.8l-.2 1.4-.2-1M121.9 46l-.2-1.1-.2 1.2M121.9 44.9l.5 1M121.9 47.2l.2 2.4M121.9 51.2l-.1 2.4M122 45.6l-.2-.7-.2 1.7M122 56.1l.5 1M122 56.2l-.5-.1-.5 1M122 46.8l.2 2.4M122.1 50.8l.1 2.4"/>
<path d="M122.2 47.7l-.2 2.3M122.2 54.9l-.2 1.3-.2-1.1M122.2 50.4l.1 2.3M122.3 46.5l.1-.6 .2 1.7M122.3 54.4l.2 2.4M122.4 45.9h.5M122.4 53.9l.2 2.4M122.4 51.4l-.1 2.3M122.6 47.8l-.1 2.4M122.7 48.8l.2 2.4M122.7 46.6l.2-.7 .2 1.6M122.9 54l-.2 2.4"/>
<path d="M122.9 52.4l.2 2.3M123 54.4l-.2 2.4M123 50.4l-.1 2.4M123.1 50.9l-.1 2.3M123.2 48.7l.1 2.4M123.2 46.8l-.1 2.4M123.3 45.7l.1-.8 .2 1.6M123.3 47.3l-.1 2.4M123.4 52.2l.1 2.4M123.4 44.9l-.5 1M123.4 44.9h.2M123.5 54l-.2 2.2-.1-.3"/>
<path d="M123.6 44.9l.5 1h.6l.2 2.3M123.7 47.7l.1 2.3M123.7 50.5l-.1 2.4M123.8 46l-.2-1.1-.2 1.2M123.8 47.2l.2 2.4M123.9 51.3l.1 2.3M124 46.9l-.2 2.4M124 54.2l-.3 2-.1-.4M124 50.8l.1 2.4M124.1 54.8l.2 2.3h.2l.6-1 .4 .1 .4 .7M124.2 54.4l.2 2.4M124.2 46l.2 2.4"/>
<path d="M124.2 50.6l-.1 2.4M124.3 57.1l-.6-.9-.4-.1-.7 1M124.4 47l-.1 2.4M124.5 49.6l.1 2.3M124.6 53.5l-.1 2.4M124.7 53.1l.2 2.4M124.8 54l-.2 2.4M124.8 50l-.1 2.4M124.9 50.4l-.1 2.4M125 49.4l.1 2.4M125 46.4l-.1 2.4M125.1 45.2l.1-.3 .2 2"/>
<path d="M125.1 46.9l-.1 2.3M125.2 44.9l-.6 1M125.2 53l.1 2.4M125.2 44.9h.1M125.2 45.7l.1-.8 .2 1.6M125.3 53.3l-.2 2.4M125.3 44.9l.6 .9M125.5 48.1l.1 2.4M125.5 49.7l-.1 2.4M125.6 47.7l.1 2.3M125.6 51.7l.2 2.4M125.8 51.2l.1 2.3"/>
<path d="M125.8 53.4l-.2 2.4M125.8 55.3l.1 .7M125.9 45.9l-.3 2.6M125.9 52v.2M125.9 64h1.9M129 64h2.4M132.5 64h2.4M136.1 64h2.4M139.7 64h2.4M143.3 64h2.3M146.8 64h2.4M150.4 64h2.4"/>
<path d="M154 64h2.4M157.5 64h2.4M161.1 64h2.4M164.7 64h2.4M168.3 64h2.3M171.8 64h2.4M175.4 64h2.4M179 64h2.4M182.5 64h2.4M186.1 64h2.4M189.7 64h2.4M193.3 64h2.3"/>
<path d="M196.8 64h2.4M200.4 64h2.4M204 64h2.4M207.6 64h2.3M211.1 64h2.4M214.7 64h2.4M218.3 64h2.4M221.8 64h2.4M225.4 64h2.4M229 64h1.9M138.8 233.8l.1 1.2M138.9 239.8l-.1 1.8"/>
<path d="M139 235.9l-.2 2.4M139 236.2l.1 2.3M139.1 236.3l-.1 2.4M139.2 232.9l-.4 .7M139.2 239.7l.2 2.4M139.2 232.9h.2M139.3 233.3l-.1-.4-.2 1.8M139.4 232.9l.4 .8h.4l.5-.8M139.4 233l-.1-.1-.2 2.2M139.4 234.5l.2 2.4 .1-2.3M139.5 238.1l-.2 2.4M139.5 234.2l.2 2.3"/>
<path d="M139.6 238.1l.1 2.4M139.7 237.7l.1 2.4M139.8 238.8l-.1 2.4M139.9 234l.2 2.4M140 235.3l-.1 2.3M140.1 234.1l.2-.4 .2 2M140.2 237.6l.1 2.4M140.3 238.5l-.1 2.4M140.4 238.9l-.1 2.4M140.5 235l-.1 2.3M140.6 236.9l.1 2.4M140.6 233.8l.1-.9 .2 1.4"/>
<path d="M140.6 235.3l-.1 2.4M140.7 232.9h.2M140.9 232.9l.5 .8h.3l.5-.8M141 235.5l.1 2.4M141 237.4l-.1 2.4M141 233.9l-.2-1-.1 1.3M141.1 235.1l.1 2.4M141.2 239l.1 2.4M141.3 238.7l.1 2.4M141.3 233.8l-.2 2.4M141.4 238.1l-.2 2.4M141.5 234.7l.2 2.4"/>
<path d="M141.6 234.6l-.2 2.3M141.7 238.3l.2 2.4M141.8 234l.2 2.4M141.9 237.6l-.1 2.4M142 238l-.1 2.4M142.1 234l-.2 2.4M142.1 237.6l.1 2.3M142.2 234.4l-.2 2.4M142.2 232.9l.3 2.3M142.2 232.9h.2M142.3 233.2l.1-.3 .2 2M142.4 232.9l.5 .8h.3l.5-.8"/>
<path d="M142.5 236.4l.1 2.4M142.5 236.7l-.1 2.4M142.6 236.1l.2 2.3M142.7 240l.2 2.4M142.8 239.6l.2 2.4M142.9 237.4l-.1 2.4M143 234.2l-.2-.5-.2 1.8M143.1 235.4l.1 2.4M143.2 233.9l-.2 2.3M143.3 239l.1 2.3M143.4 236.7l-.1 2.3M143.4 234.7l.2 2.4"/>
<path d="M143.5 235.5l.2-2.6-.1 2.9M143.5 237l-.1 2.4M143.6 238.3l.2 2.3M143.7 232.9h.1M138.8 256h1.9M138.8 253.5h1.9M138.8 248.9h1.9M138.9 240.5l.2 1.7 .1-.5M139.1 242.2h.4M139.1 242.2l-.3 .6M139.5 242.2l.5 .8M139.8 241.7l.2 1.4 .1-1"/>
<path d="M139.9 241.3l.2 1.8 .1-.6M140 243.1h.1M140.6 242.2h.4M140.6 242.2l-.5 .8M140.8 240.4l.2 1.8 .1-.5M140.8 241l-.2 1.2-.2-1.1M141 242.2l.5 .8M141.5 243.1h.1M141.7 241.2l-.2 1.9-.1-.5M141.8 241.5l-.2 1.6-.1-.8M141.9 256h1.9M141.9 253.5h1.9"/>
<path d="M141.9 248.9h1.9M142.1 242.2h.4M142.1 242.2l-.5 .8M142.3 240.3l-.2 1.9-.1-.4M142.5 242.2l.5 .8M142.7 241l-.2 1.2-.2-1.1M143 243.1h.1M143.3 240.2l-.2 2.4M143.4 240.6l-.2 2.4M143.6 242.2h.2M143.6 242.2l-.5 .8M143.8 240.8l-.1 1.2"/>
</g>
<!-- layer: Visible Narrow -->
<path d="M257.5 35l3.5 2" fill="none" stroke="#000" stroke-width=".25"/>
<!-- layer: BORDER -->
<g fill="none" stroke="#000" stroke-width=".25">
<path d="M20 10.1h390v276.9h-390zM65 5.1v5M115 5.1v5M165 5.1v5M215 5.1v10M265 5.1v5M315 5.1v5M365 5.1v5M15 52.9h5M410 52.9h5M15 100.7h5M410 100.7h5"/>
<path d="M15 148.6h10M405 148.6h10M15 196.4h5M410 196.4h5M15 244.2h5M410 244.2h5M65 287v5M115 287v5M165 287v5M215 282.1v9.9M265 287v5M315 287v5"/>
<path d="M365 287v5"/>
</g>
<!-- layer: TITLEBLOCK -->
<path d="M230 240.1h180v46.9h-180zM230 250h180M254 240.1v9.9M288 240.1v46.9M349 240.1v46.9M288 260.1h122M349 277.1h61M359 277.1v9.9M395 277.1v9.9" fill="none" stroke="#000" stroke-width=".25"/>
<!-- layer: Smart Centers -->
<path d="M76.5 51h1.8M77.4 50.1v1.8M116.7 51h5.4M123.9 51h1.8M127.5 51h5.4M76.1 238h1.8M77 237.1v1.8M126.7 238h10.3M138.7 238h1.8M142.3 238h10.3" fill="none" stroke="#000" stroke-width=".25"/>
<!-- layer: FD_Dimensions -->
<g fill="none" stroke="#000" stroke-width=".25">
<path d="M50.1 37.2h12.8M66.4 35.1v13.8M66.4 37.2h2.5M68.9 35.1v24.8M72.4 37.2h3.5M52.2 45.7v12.8M58.7 51h16.6M60.7 54.5v4M75.4 58h3.5M82.4 55.9v4M82.4 58h3.5M85.9 55.9v4"/>
<path d="M89.4 58h12.7M93.6 58.8l-6.2 6.3M50.1 62h30.2M50.1 66.5h16.7M52.2 62v4.5M52.2 70v3.5M61.1 74h3.2M61.1 76h3.2M63.2 67v3.5M63.2 74v2M63.2 79.5v8.6M66.4 78.1v8.1"/>
<path d="M88.4 78.1v8.1M89.9 75.5l3.7 3.8M94.3 63.1a12.4 12.4 0 0 1 0 11.9M120.9 78.1v8.5M125.9 76.1v10.5M230.9 76.1v10.5M69.9 84.1h15M113.9 84.5h3.5M120.9 84.5h5M129.4 84.5h98M116.3 137l-3.3 1.2M119.8 134.5v14.5"/>
<path d="M119.8 136.5a14.6 14.6 0 0 1 10.3 4.3M131.6 139.3l-9.3 9.2M220.8 140v4.5M225.8 140v4.5M54.6 146.6h15.7M56.7 150.1v8M112.3 151.1h5.4M112.3 157.1h5.4M114.4 144.1v3.5M114.4 151.1v6M119.8 159.2v15M132.2 143.6l1.5 3.1"/>
<path d="M213.8 142.1h3.5M220.8 142.1h5M229.3 142.1h8.6M54.6 161.6h15.7M114.4 160.6v3.5M123.3 172.1h42M168.8 160.9v13.3M169.8 161.1v13.1M173.3 172.1h43M219.8 162.1v12.1M219.8 172.1h1M220.8 162.1v12.1"/>
<path d="M224.3 172.1h7.6M66 214.5v21.4M69.5 216.6h15M88 214.5v21.4M68.4 221.8v25M71.9 223.9h10.2M80 238h20.5M85.6 221.8v25M98.4 222.9v15.1M108.4 229.8v15.6M60.1 250a12.3 12.3 0 0 0 0 11.9M60.7 245.8l6.2 6.2"/>
<path d="M73 256.2l2.5 2.4M81.7 257.5l-5.2 5.1M84.6 257.5l20.1 20M87.1 255l20.1 20.1M87.7 248.9h22.8M87.7 253.5h22.8M98.4 241.5v3.9M108.4 248.9v4.6M108.4 257v3.5M52.8 272.9h9.7M65.3 261.5l-4.6 4.7M66 262.1v12.9"/>
<path d="M66 272.9h.8M66.8 262.1v12.9M70.3 272.9h3.5M78 261.1l4.1 4.1M84.5 267.7l10.9 10.8M85.7 261.5l-5.1 5.2M100.8 278.5l-2.5 2.5M105.7 273.6l-2.4 2.4M119.1 260.2l-10.9 10.9M126.7 270.5h8.6M138.8 262.1v10.5M138.8 270.5h5"/>
<path d="M143.8 262.1v10.5M147.3 270.5h3.5"/>
</g>
<g fill="#000" stroke="#000" stroke-width=".25">
<path d="M62.9 36.6l3.5 .6-3.5 .6zM68.9 37.2l3.5-.6v1.2zM51.6 58.5h1.1l-.5 3.5zM60.7 51l.6 3.5h-1.1zM60.2 58.5h1.1l-.6 3.5zM78.9 57.5l3.5 .5-3.5 .6zM85.9 58l3.5-.5v1.1zM52.2 66.5l.5 3.5h-1.1zM62.6 70.5h1.2l-.6 3.5zM63.2 76l.6 3.5h-1.2zM92.2 60.3l2.5 2.4-.9 .7zM93.8 74.6l.9 .7-2.5 2.5z"/>
<path d="M66.4 84.1l3.5-.5v1.1zM84.9 83.6l3.5 .5-3.5 .6zM117.4 84l3.5 .5-3.5 .6zM125.9 84.5l3.5-.5v1.1zM227.4 84l3.5 .5-3.5 .6zM116.2 136.4l3.6 .2-3.4 .9zM56.7 146.6l.6 3.5h-1.2zM56.1 158.1h1.2l-.6 3.5zM113.8 147.6h1.2l-.6 3.5zM130.1 140.8l2.6 2.4-.9 .7zM217.3 141.5l3.5 .6-3.5 .5zM225.8 142.1l3.5-.6v1.1z"/>
<path d="M114.4 157.1l.6 3.5h-1.2zM119.8 172.1l3.5-.6v1.2zM165.3 171.5l3.5 .6-3.5 .6zM169.8 172.1l3.5-.6v1.2zM216.3 171.5l3.5 .6-3.5 .6zM220.8 172.1l3.5-.6v1.2zM66 216.6l3.5-.5v1.1zM84.5 216.1l3.5 .5-3.5 .6zM68.4 223.9l3.5-.6v1.2zM82.1 223.3l3.5 .6-3.5 .6zM59.6 249.7l2.5-2.4-1.6 3.1zM75.1 259l.8-.8 2.1 2.9z"/>
<path d="M97.8 245.4h1.2l-.6 3.5zM98.4 238l.6 3.5h-1.2zM108.4 253.5l.5 3.5h-1.1zM107.8 245.4h1.1l-.5 3.5zM59.6 262.2l.9-.7 1.6 3.2zM62.5 272.3l3.5 .6-3.5 .6zM66.8 272.9l3.5-.6v1.2zM82.1 265.2l2.8 2-.8 .9zM100.4 278.1l2.9-2.1-2.1 2.9zM107.8 270.7l.8 .8-2.9 2.1zM135.3 269.9l3.5 .6-3.5 .6zM143.8 270.5l3.5-.6v1.2z"/>
</g>
<!-- layer: Hole Notes -->
<path d="M80.8 43.3l1.1 .4-1.6 3.1zM142.9 145.7l1.1 .3-1.4 3.2zM192.3 144.7l1.1 .2-1.3 3.3zM70 235.3l.9-.8 1.9 3z" fill="#000" stroke="#000" stroke-width=".25"/>
<path d="M119.6 28.1h-33.5l-4.7 15.4M187.4 132h-40.8l-3.2 13.8M239.2 132h-43.5l-2.9 12.8M27.4 220.9h30.8l12.3 14" fill="none" stroke="#000" stroke-width=".25"/>
<text font-size="7" x="289" y="270.6">Differential Screw Carriage</text>
<g font-size="4.9">
<text x="90.9" y="27.4">M12x1.75</text>
<text x="113.7" y="27.4">6H</text>
<text x="51.4" y="35.8">2.5</text>
<text x="50.7" y="53.7" transform="rotate(-90 50.7 53.7)">4.5</text>
<text x="59.4" y="59.1" transform="rotate(-90 59.4 59.1)">11</text>
<text x="94.1" y="56.6">3.5</text>
<text x="94.3" y="72.7" transform="rotate(-90 94.3 72.7)">90°</text>
<text x="74.7" y="82.7">22</text>
<text x="122" y="83.1">5</text>
<text x="174.1" y="83.1">105</text>
<text x="61.8" y="86.9" transform="rotate(-90 61.8 86.9)">2</text>
<text x="151.5" y="131">M10x1.5</text>
<text x="171.6" y="131">6g x 50</text>
<text x="200.5" y="131">M12x1.75</text>
<text x="223.4" y="131">6g x 50</text>
<text x="122.6" y="134.9" transform="rotate(22 122.6 134.9)">45°</text>
<text x="234" y="140.6">5</text>
<text x="112.9" y="155.4" transform="rotate(-90 112.9 155.4)">6</text>
<text x="55.2" y="157" transform="rotate(-90 55.2 157)">15</text>
<text x="141.6" y="170.6">49</text>
<text x="192.1" y="170.6">50</text>
<text x="228.6" y="170.7">1</text>
<text x="74.4" y="215.2">22</text>
<text x="28.8" y="220.2">M10x1.5</text>
<text x="48.9" y="220.2">6H</text>
<text x="72.1" y="222.5">17.2</text>
<text x="96.9" y="233.6" transform="rotate(-90 96.9 233.6)">10.9</text>
<text x="106.9" y="240.5" transform="rotate(-90 106.9 240.5)">4.64</text>
<text x="164.5" y="243.6">Mating surfaces on runner</text>
<text x="164.8" y="249.5">designed with 0.1 mm gap</text>
<text x="289" y="248.5">Adam Telfer</text>
<text x="323.5" y="248.5">23/11/2025</text>
<text x="164.9" y="255.4">with the carriage surfaces.</text>
<text x="57.1" y="259.6" transform="rotate(-90 57.1 259.6)">90°</text>
<text x="88.9" y="269.9" transform="rotate(45 88.9 269.9)">5.74</text>
<text x="110.5" y="266.8" transform="rotate(-45 110.5 266.8)">3.48</text>
<text x="127.9" y="269.1">5</text>
<text x="53.7" y="271.4">.8</text>
<text x="399.1" y="285.7">2/2</text>
</g>
<g font-size="3.5">
<text x="39" y="8.8">1</text>
<text x="89" y="8.8">2</text>
<text x="139" y="8.8">3</text>
<text x="189" y="8.8">4</text>
<text x="239" y="8.8">5</text>
<text x="289" y="8.8">6</text>
<text x="339" y="8.8">7</text>
<text x="389" y="8.8">8</text>
<text x="16.3" y="30.2">A</text>
<text x="411.3" y="30.2">A</text>
<text x="16.3" y="78">B</text>
<text x="411.3" y="78">B</text>
<text x="16.2" y="125.9">C</text>
<text x="411.2" y="125.9">C</text>
<text x="16.2" y="173.7">D</text>
<text x="411.2" y="173.7">D</text>
<text x="16.3" y="221.6">E</text>
<text x="411.3" y="221.6">E</text>
<text x="16.4" y="269.4">F</text>
<text x="411.4" y="269.4">F</text>
<text x="39" y="290.8">1</text>
<text x="89" y="290.8">2</text>
<text x="139" y="290.8">3</text>
<text x="189" y="290.8">4</text>
<text x="239" y="290.8">5</text>
<text x="289" y="290.8">6</text>
<text x="339" y="290.8">7</text>
<text x="389" y="290.8">8</text>
</g>
<g font-size="2.5">
<text x="231" y="242.9">Dept.</text>
<text x="255" y="242.9">Technical reference</text>
<text x="289" y="242.9">Created by</text>
<text x="350" y="242.9">Approved by</text>
<text x="289" y="252.8">Document type</text>
<text x="350" y="252.8">Document status</text>
<text x="289" y="262.9">Title</text>
<text x="350" y="262.9">DWG No.</text>
<text x="350" y="279.9">Rev.</text>
<text x="360" y="279.9">Date of issue</text>
<text x="396" y="279.9">Sheet</text>
</g>
</svg>
